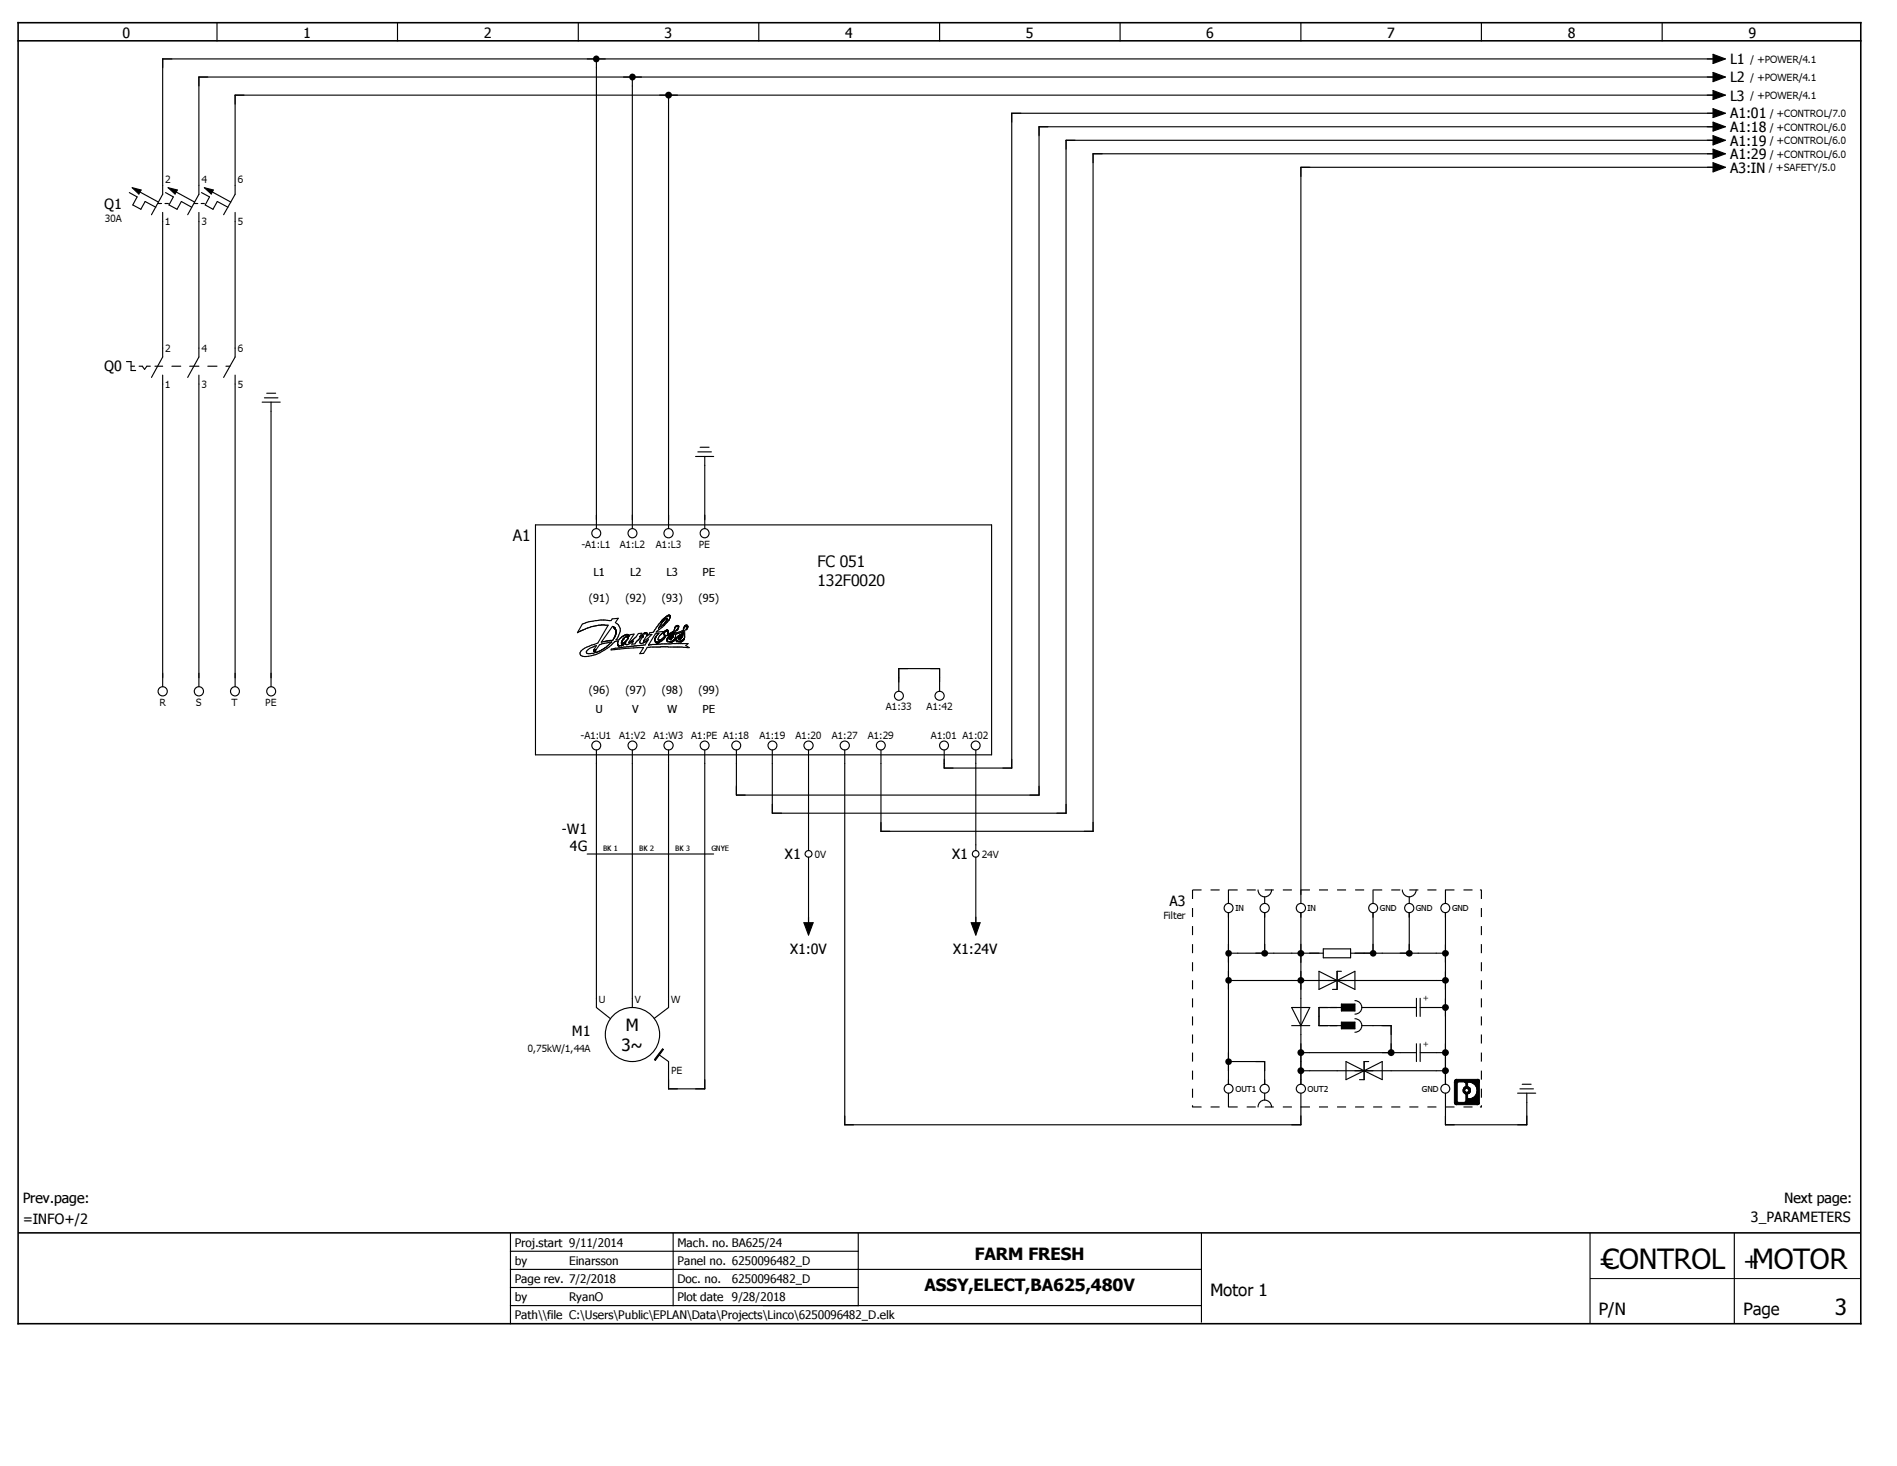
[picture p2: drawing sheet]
<svg xmlns="http://www.w3.org/2000/svg" width="279mm" height="216mm" viewBox="0 0 279 216" stroke-linecap="round" stroke-linejoin="round" font-family="sans-serif">
<path d="M197.7 0l-197.7 197.6M0 169.2l40.1 28.4M0 197.5v.1" fill="none" stroke="#fff" stroke-width=".15"/>
<path d="M2.7 3.3h271.4v191.6h-271.4zM2.7 6h271.4M2.8 181.6h271.1" fill="none" stroke="#000" stroke-width=".23"/>
<g fill="none" stroke="#000" stroke-width=".17">
<path d="M32 3.3v2.7M58.5 3.3v2.7M85.2 3.3v2.7M87.8 8.7v69.2M93.1 11.3v66.6M98.5 14v63.9M111.8 3.3v2.7M138.4 3.3v2.7M165 3.3v2.7M191.6 3.3v2.7M218.2 3.3v2.7M244.8 3.3v2.7"/>
<path d="M252.3 8l1.8 .7-1.8 .7zM252.3 10.7l1.8 .6-1.8 .7zM252.3 13.3l1.8 .7-1.8 .6zM252.3 16l1.8 .7-1.8 .6zM252.3 18l1.8 .7-1.8 .6zM252.3 20l1.8 .7-1.8 .6zM252.8 8.7h-228.8v19.9l-1.7 3M252.8 11.3h-223.5v17.3l-1.7 3M252.8 14h-218.2v14.6l-1.7 3M252.8 16.7h-103.8v96.4h-9.9v-2.7M252.8 18.7h-99.8v98.4h-44.5v-6.7M19 28.4l1.2 .6-.6 1.2 1.1 .6 .7-1.1 1.5 .8"/>
<path d="M19.5 27.6l1.3 .4-.4 .6zM20.6 28.3l2.7 1.5M23.3 30h.5M24 31.3v21.3l-1.7 3M24.3 30h.5M24.4 28.4l1.1 .6-.6 1.2 1.2 .6 .6-1.1 1.5 .8M24.8 27.6l1.3 .4-.3 .6zM26 28.3l2.7 1.5M28.6 30h.5M29.3 31.3v21.3l-1.7 3M29.6 30h.5M29.7 28.4l1.2 .6-.7 1.2 1.2 .6 .6-1.1 1.6 .8"/>
<path d="M30.1 27.6l1.3 .4-.3 .6zM31.3 28.3l2.7 1.5M34.6 31.3v21.3l-1.7 3M252.3 22l1.8 .6-1.8 .7zM252.3 24l1.8 .6-1.8 .7zM252.8 24.6h-61.2v108.5M252.8 20.7h-95.8v99.1h-43.3v-9.4M252.8 22.6h-91.8v99.8h-31.2v-12M18.6 53.3h.7v1.3h.7M19.3 53.9h.5M20.5 53.9h.5l.3 .5 .3-.5h.5M22.8 53.9h1.2"/>
<path d="M24 55.2v45.9M25.3 53.9h1.3M27.9 53.9h1.4M29.3 55.2v45.9M30.6 53.9h1.4M33.3 53.9h.6M34.6 55.2v45.9M38.6 59.2h2.7M38.9 58.6h2M39.3 57.9h1.3M39.9 59.2v41.9M78.9 77.3h67.1v33.9h-67.1z"/>
<path d="M102.4 67.2h2.7M102.8 66.5h2M103.1 65.9h1.3M103.8 67.2v10.7M87.5 95.8h.1M87.6 95.8h.1M87.6 95.8h-.1M87.7 95.8h.1M88.6 95.7h.1M90.1 94.5h.1M90.1 94.5l-.7 .7-1.2 .7a2.92 2.92 0 0 1-1.8 .3v-.2l.4-.5 1-.4-.3 .7M90.1 94.5l-1.1 .2a1.48 1.48 0 0 0-1.2 1l-.1 .1"/>
<path d="M90.4 92.3h.1M90.4 92.3l-.2-.1-1.6 2.4 1.6-.3 .4-.6M90.4 92.3v.1M90.4 92.4h.1M90.5 92.4h.1M90.5 92.4l.1 .1M90.6 92.5h.1M90.6 93.7h.1M90.6 92.5l.1 .3M90.6 92.6h.1M90.6 93.5h.1M90.7 92.7h.1"/>
<path d="M90.7 93.4h.1M90.7 93.4l-.1 .3M90.7 92.8h.1M90.7 92.9h.1M90.7 93h.1M90.7 93.1h.1M90.7 93.2h.1M90.7 93.3h.1M90.7 92.8v.6M91 94.9h.1M91 94.8h.1M91 94.9l.1 .1"/>
<path d="M91 95h.1M91.1 95h.1M91.1 95v.1M91.1 95.1h.1M91.2 95.1h.1M91.5 95.1h.1M91.5 94.7h.1M91.6 94.5h.1M91.6 94.6h.1M91.6 94.7h.1M91.6 94.7v.1M91.6 94.4h.1"/>
<path d="M91.6 94.8h.1M91.7 94.3h.1M91.7 94.8h.1M91.7 94.3l-.2 .4M91.7 94.2h.1M91.7 94.7h.1M91.8 94.1h.1M91.8 95h.1M91.8 94.7h.1M91.8 94.1l-.1 .2M91.8 94.7l-.1 .1M91.9 93.6h.1"/>
<path d="M91.9 94h.1M91.9 94.7h.1M91.9 93.6l-.8 .6h-.4l.4-.7a1.24 1.24 0 0 0-.5-1.8l.5-.6h-.9l-.2 .3a9.1 9.1 0 0 0-4.2 .5l-.8 1.3 2.1-.9 1.5-.3 1 .1-1.5 2.6a5.2 5.2 0 0 0-2.6 1.3 .49 .49 0 0 0 0 .5 .49 .49 0 0 0 .6 .2 6.1 6.1 0 0 0 4.5-2.2l.5-.1-.1 .5M91.9 94.7h-.1M91.9 93.9h.1M92 94.6h.1M92 94.6l-.1 .1M92.1 94.5h.1M92.1 94.7h.1M92.1 94.7l-.4 .3-.6 .1M92.2 94.4h.1M92.2 93.5h.1"/>
<path d="M92.2 94.4l-.2 .2M92.3 93.7h.1M92.3 93.7l-.5 .4M92.3 93.7h.2M92.4 93.4h.1M92.4 93.7h.1M92.4 93.4l-.5 .2M92.4 93.4l.1 .1M92.5 93.5h.1M92.5 93.7h.1M92.5 94.1h.1M92.5 94h.1"/>
<path d="M92.5 93.7v.1M92.5 94.1l-.3 .3M92.5 93.9h.1M92.5 93.8h.1M92.5 93.8v.3M92.6 93.5h.1M92.6 93.5v.1M92.6 93.6h.1M92.6 94.6h.1M92.7 93.6h.1M92.7 93.6l.1-.1 .6-.1-.8 1.2M94.7 93.6h.1"/>
<path d="M94.7 93.6l-.9 .8-.3 .4-.5 .1 .3-.5-.9 .6-.2-.1-.1-.2M94.7 93.6v.1M94.7 93.7h.1M94.7 93.7l-.5 .8a.34 .34 0 0 0 .3 .3 .34 .34 0 0 0 .4-.2l.6-.4-.5 .8-4.4 .5-.6 .1v.1l4.8-.3-.6 .9 .6-.1 .5-.9 3-.1 3.2 .2-.5-.3 .3-.3-5.8 .2M94.8 94.4h.1M94.9 93.3h.1M95 93.2h.1M95 94.6h.1M95 93.2l-.8 .6 .3-.5h-.5l-.4 .6-.5 .4-.4 .3h-.1M95 93.2h.3v.3M95.3 93.4h.1M95.3 93.5h.1"/>
<path d="M95.5 95h.1M96.4 94.2h.1M96.4 94.1h.1M96.4 94.2l.1 .2M96.4 94.1v.1M96.5 94h.1M96.5 93.9h.1M96.5 94.4h.1M96.5 93.9l.6-.6h-.6l-1 1.7M96.5 93.9l-.1 .2M96.5 94.4l.1 .1M96.6 94.5h.1"/>
<path d="M96.6 93.8h.1M96.7 94.6h.1M96.8 94.6h.1M96.9 94.6h.1M97 92.5h.1M97 94.6h.1M97.1 94.3h.1M97.1 94.6h.1M97.2 94.3h.1M97.3 94.2h.1M97.4 94.2h.1M97.4 91.5h.1"/>
<path d="M97.5 94.1h.1M97.5 91.3h.1M97.5 91.3l-1.3 1.8-.5 .1-.2 .3 .5-.1-1.2 1 .5-.9M97.7 91.1h.1M97.7 92h.1M97.7 91.4h.1M97.8 91.9h.1M97.8 93.4h.1M97.8 93.3h.1M97.8 93.2h.1M97.8 93.4l.1 .1M97.9 93.5h.1"/>
<path d="M97.9 93.5v.1M97.9 93.6h.1M97.9 91.7h.1M97.9 91.7l-.9 .8M97.9 93.6l-.1 .3-.5 .3M97.9 93.9h.1M98 93h.1M98 92.9h.1M98 91.7h.1M98 93l-.2 .1v.3M98 91.7h-.1M98 91.1v.1"/>
<path d="M98 92.9v.1M98 91.1h.1M98 91.6h.1M98.1 92.8h.1M98.1 91.5h.1M98.1 91.5l-.1 .2M98.1 92.8l-.1 .1M98.1 91.1h.1M98.2 92.8h.1M98.2 91.1h.1M98.2 92.8h-.1M98.2 91.3h.1"/>
<path d="M98.2 91.2h.1M98.2 91.3l-.1 .2M98.2 91.2l.1-.1h-.2l-.3 .2-.8 1.2M98.2 91.2v.1M98.3 92.8h.1M98.3 94.3h.1M98.3 94.2h.1M98.3 94.1h.1M98.3 91.2h.1M98.3 91.1h.1M98.3 94.3v.1M98.3 90.7h.1"/>
<path d="M98.3 94.4h.1M98.3 94h.1M98.3 90.7l-.8 .6M98.3 94.4l.1 .1 .5-.1M98.3 93.9h.1M98.3 93.9v.4M98.4 92.8h.1M98.4 92.9h.1M98.4 93.2h.1M98.4 90.6h.1M98.4 93.9h.1M98.4 92.9v.2l-.1 .3 .6-.3"/>
<path d="M98.4 92.8v.1M98.4 93h.1M98.4 93.1h.1M98.5 90.6h.1M98.5 93.8h.1M98.5 93.5h.1M98.6 94h.1M98.6 93.3h.1M98.6 90.6h.1M98.6 91.2h.1M98.6 94.5h.1M98.6 93.5h.1"/>
<path d="M98.6 91.2l-.1 .1a4.6 4.6 0 0 1-1.7 1.6l-.2 .2 1.2-.1-.4 .4a.77 .77 0 0 0-.4 .9l.3-.1M98.6 93.7h.1M98.6 94v.1h.2M98.6 93.9h.1M98.6 93.9v.1M98.6 93.5l-.5 .1-.3 .5-.6 .5-.6-.1M98.6 90.6l-.3 .1M98.7 93.9h.1M98.7 90.6h.1M98.7 90.6v.1M98.7 93.8h.1M98.7 90.7h.1"/>
<path d="M98.7 90.8h.1M98.7 93.3h.1M98.7 94.5h.1M98.7 93.4h.1M98.7 90.7v.2l-.1 .3M98.7 93.8v.1M98.8 93.8h.1M98.8 94.1h.1M98.8 93.7h.1M98.8 93.2h.1M98.8 94.5h.1M98.8 93.7v.1"/>
<path d="M98.9 93.7h.1M98.9 93.2h.1M98.9 94h.1M98.9 94.5h.1M98.9 93.3h.1M98.9 93.6h.1M98.9 93.1h.1M98.9 94.4h.1M98.9 93.5h.1M98.9 93.6l-.1 .1M98.9 93.5l-.6 .4M99 93.4h.1"/>
<path d="M99 94.4h.1M99 93.4l-.1 .1M99 93.6h.1M99 93.1h.1M99 93.9h.1M99 93.9l-.2 .2M99.1 93.4h.1M99.1 93.6h.1M99.1 93.8h.1M99.1 93.7h.1M99.1 94.4h.1M99.1 93.8l-.1 .1"/>
<path d="M99.1 93.6h-.2M99.1 94.4h-.1M99.1 93.7v.1M99.2 93.6h.1M99.2 93.3h.1M99.2 94.3h.1M99.2 93.6l-.1 .1M99.2 94.3l-.1 .1M99.2 93.3l-.1 .1M99.3 93.3h.1M99.3 93.2h.1M99.3 93.1h.1"/>
<path d="M99.3 93h.1M99.3 94.2h.1M99.3 93l-.7 .5M99.3 93v.3M99.3 93.3h-.1M99.3 94.2l-.1 .1M99.4 92.5h.1M99.4 94.1h.1M99.4 94.1l-.1 .1M99.4 94h.1M99.4 92.4v.1M99.4 94v.1"/>
<path d="M99.4 92.4h.1M99.4 93.9h.1M99.4 92.4l-.1 .5-.4 .2M99.6 92.2h.1M99.6 94.3h.1M99.6 94.2h.1M99.6 94.1h.1M99.6 94h.1M99.6 94.3l.1 .1M99.6 92.2l-.2 .2M99.7 94.4h.1M99.7 93.9h.1"/>
<path d="M99.7 92.2h.1M99.7 94.4h.5M99.7 92.1h.1M99.7 92.7h.1M99.8 92.1h.1M99.8 92.6h.1M99.8 92.6l-.1 .1M99.9 92.1h.1M99.9 92.5h.1M99.9 92.1l-.2 .1M99.9 92.1v.1M99.9 92.5l-.1 .1"/>
<path d="M99.9 92.2h.1M99.9 94.1h.1M99.9 93.7h.1M99.9 93.7l-.3 .3v.3M99.9 93.9v.1M99.9 93.9h.1M99.9 94.4h.1M99.9 93.6h.1M99.9 93.9v.1v.1h.3M99.9 92.2v.3M100 93.8h.1M100 93.9h.1"/>
<path d="M100 93.6h.1M100 93.8v.1M100.1 93.8h.1M100.1 94.1h.1M100.1 93.6h.1M100.1 93.7h.1M100.1 93.5h.1M100.1 94.4h.1M100.1 93.7v.1M100.1 93.5l-.2 .2M100.2 93.7h.1M100.2 94.1h.1"/>
<path d="M100.2 94.4h.1M100.2 94h.1M100.2 93.6h.1M100.2 93.6l-.1 .1M100.2 94v.1M100.3 93.9h.1M100.3 93.9l-.1 .1M100.3 93.4h.1M100.3 94.4h.1M100.3 93.4l-.2 .1M100.4 93.9h.1M100.4 93.4h.1"/>
<path d="M100.4 94.4h.1M100.4 94.4h-.2M100.4 93.4h-.1M100.4 93.8h.1M100.4 93.8l-.1 .1M100.5 93.7h.1M100.5 93.3h.1M100.5 93.7l-.1 .1M100.5 93.3l-.1 .1M100.5 93.5h.1M100.5 93.6h.1M100.5 94.3h.1"/>
<path d="M100.5 93.5l-.3 .1M100.5 93.6v.1M100.5 93.5v.1M100.6 93.3h.1M100.6 94.2h.1M100.6 94.2l-.2 .2M100.6 93.3h-.1M100.6 93.2h.1M100.6 93.1h.1M100.6 93.3v-.3l-1.1 .4-.1 .6M100.7 92.7h.1M100.7 92.6h.1"/>
<path d="M100.7 92.5h.1M100.7 94.2h.1M100.7 94.2h-.1M100.7 92.4h.1M100.7 94.1h.1M100.7 92.5l-.1 .3-1.1 .5v-.4l.2-.2M100.7 94.1v.1M100.7 92.4v.1M100.8 92.4h.1M100.8 94h.1M100.8 94.1h.1M100.8 94l-.1 .1"/>
<path d="M100.8 92.4h-.1M100.8 93.9v.1M100.8 92.2h.1M100.8 92.2v.2M100.9 92.2h.1M100.9 92.2h-.1M101 92.1h.1M101 92.1h.2M101 92.1l-.1 .1M101.1 92.1h.1M101.1 92.6h.1M101.1 92.6l-.3 .3v1v.1"/>
<path d="M101.2 92.5h.1M101.2 92.5l-.1 .1M101.2 92.1h.1M101.2 92.4h.1M101.2 92.4v.1M101.2 92.1l.1 .1M101.3 92.2h.1M101.3 92.3h.1M101.3 92.4h.1M101.3 92.2v.1M101.3 92.4h-.1M101.3 92.3v.1"/>
<path d="M87.8 110.4v38l2.1 1.6M93.1 110.4v38M98.5 110.4v38l-2.1 1.6M103.8 110.4v50h-5.3v-4.1l-1.5-1M119.1 110.4v14.9M124.4 110.4v55.3h67.2v-4.7M132.4 101.8v-3.3h6v3.3M143.7 110.4v14.9M86.5 125.8h18.6M118.4 135.9h1.4l-.7 1.8zM119.1 126.2v10.2M143 135.9h1.4l-.7 1.8z"/>
<path d="M143.7 126.2v10.2M180.9 131.1v2M180.9 134.4v25.3M185.3 131.1a1 1 0 0 0 1 1 1 1 0 0 0 1-1M186.3 132.1v1M186.3 134.4v6M191.6 134.4v25.3M194.9 139.7h4v1.4h-4zM202.2 131.1v2M202.2 134.4v6M206.5 131.1a1.02 1.02 0 0 0 1.1 1 1.02 1.02 0 0 0 1-1M207.6 132.1v1"/>
<path d="M207.6 134.4v6M212.9 131.1v2M212.9 134.4v25.3M97.6 154.5l.1 .1-1.2 1.6-.1-.2zM180.9 156.3h5.4v3.4M180.9 140.4h14M180.9 144.4h32M190.2 148.4h2.7l-1.3 2.6zM190.2 151h2.7M191.6 157.7h21.3M191.6 155h17M194.3 143l2.6 1.4-2.6 1.3z"/>
<path d="M196.9 144.4l2.7-1.4v2.7zM197.6 148.4h-3.3v2.6h3.3M197.6 143h-.7v2.7h-.6M197.6 147.9h2v1h-2zM197.6 150.5h2v1h-2zM198.2 156.3l2.7 1.4-2.7 1.3zM198.9 140.4h14M199.6 147.4a1 1 0 0 1 1 1 1 1 0 0 1-1 1M199.6 150a1 1 0 0 1 1 1 1 1 0 0 1-1 1M200.6 148.4h8M200.6 151h4.3v4M200.9 157.7l2.7-1.4v2.7z"/>
<path d="M201.6 156.3h-.7v2.7h-.7M208.6 147v2.7M208.6 153.7v2.6M209.2 155h3.7M209.2 148.4h3.7M209.2 147v2.7M209.2 153.7v2.6M224.2 159.7h1.3M180.9 161v2M185.3 163a1 1 0 0 1 1-1 1 1 0 0 1 1 1M186.3 161v1M212.9 161v4.7h12v-4.7"/>
<path d="M223.5 161h2.7M223.9 160.4h1.9M75.2 192.3h101.8M75.2 186.9h101.8M75.2 184.3h51.2M75.2 189.6h51.2M75.2 181.7v13.2M99.1 181.7v10.6M126.4 181.7v10.6M177 181.7v13M234.2 181.7v13.1M255.4 181.7v13.1"/>
<circle cx="87.8" cy="78.5" r=".66"/>
<circle cx="93.1" cy="78.5" r=".67"/>
<circle cx="98.5" cy="78.5" r=".68"/>
<circle cx="103.8" cy="78.5" r=".66"/>
<circle cx="24" cy="101.8" r=".68"/>
<circle cx="29.3" cy="101.8" r=".68"/>
<circle cx="34.6" cy="101.8" r=".66"/>
<circle cx="39.9" cy="101.8" r=".67"/>
<circle cx="87.8" cy="109.8" r=".65"/>
<circle cx="93.2" cy="109.8" r=".66"/>
<circle cx="98.5" cy="109.8" r=".67"/>
<circle cx="103.8" cy="109.8" r=".65"/>
<circle cx="108.4" cy="109.8" r=".65"/>
<circle cx="113.8" cy="109.8" r=".66"/>
<circle cx="119.1" cy="109.8" r=".67"/>
<circle cx="124.4" cy="109.8" r=".67"/>
<circle cx="129.7" cy="109.8" r=".65"/>
<circle cx="132.4" cy="102.5" r=".66"/>
<circle cx="138.4" cy="102.5" r=".67"/>
<circle cx="139" cy="109.8" r=".65"/>
<circle cx="143.7" cy="109.8" r=".65"/>
<circle cx="119.1" cy="125.8" r=".49"/>
<circle cx="143.7" cy="125.8" r=".49"/>
<circle cx="180.9" cy="133.7" r=".67"/>
<circle cx="186.3" cy="133.7" r=".67"/>
<circle cx="191.6" cy="133.7" r=".68"/>
<circle cx="202.2" cy="133.7" r=".67"/>
<circle cx="207.6" cy="133.7" r=".68"/>
<circle cx="212.9" cy="133.7" r=".66"/>
<circle cx="93.2" cy="152.4" r="4"/>
<circle cx="181" cy="160.3" r=".66"/>
<circle cx="186.3" cy="160.3" r=".66"/>
<circle cx="191.6" cy="160.3" r=".67"/>
<circle cx="212.9" cy="160.3" r=".65"/>
</g>
<g fill="none" stroke="#000" stroke-width=".15">
<path d="M214.2 159.3v3M214.4 159h.1M214.5 159l-.3 .3M214.5 159l-.3 .4v-.2l.3-.2h3.3v.1M214.8 159.3l-.2 .2v2.8l.2 .1-.6-.1M215.7 159.3l.2 .3v.4a.57 .57 0 0 0-.4 .6 .57 .57 0 0 0 .4 .5M216.3 159.3l-.1 .1v.6l.3 .2 .1 .6-.4 .3M216.4 159.3a1.23 1.23 0 0 1 1.2 1.3M217.6 159.3v3.4M217.6 159l.3 .3h-3.7M217.8 159.1h.1M217.8 159.1l.1 3.4-.3 .2"/>
<path d="M217.9 159.2h.1M214.2 162.3l.3 .4M214.2 162.3h3.4M214.5 162.7h3.2l.1-.1 .1-.2-.3 .3M214.5 162.7l-.2-.1-.1-.3 .3 .4M215.9 160.9h.3M216.3 160.1h.1M216.3 160.7h.1M217.6 160.7v1.7l-1.9-.1 .2-.2v-1.3l-.2-.1v-.2l.2-.2 .4 .2-.1 .4M217.6 160.7a1.09 1.09 0 0 1-1.4 1v-.8M234.2 188.3h39.8"/>
</g>
<g fill="#000">
<path d="M87.6 8.2a.48 .48 0 0 1 .7 .5h-.5h.5a.5 .5 0 0 1-.7 .4 .5 .5 0 0 1 0-.9z" fill-rule="evenodd"/>
<path d="M92.9 10.9a.49 .49 0 0 1 .7 .4h-.5h.5a.5 .5 0 0 1-.7 .5 .5 .5 0 0 1 0-.9z" fill-rule="evenodd"/>
<path d="M98 13.7a.51 .51 0 0 1 .6-.2 .51 .51 0 0 1 .4 .5h-.5h.5a.51 .51 0 0 1-.7 .5 .51 .51 0 0 1-.3-.8z" fill-rule="evenodd"/>
<path d="M180.5 156.1a.49 .49 0 0 1 .6-.2 .49 .49 0 0 1 .3 .4h-.5h.5a.49 .49 0 0 1-.6 .5 .49 .49 0 0 1-.3-.7z" fill-rule="evenodd"/>
<path d="M180.5 140.1a.49 .49 0 0 1 .6-.2 .49 .49 0 0 1 .3 .5h-.5h.5a.49 .49 0 0 1-.6 .5 .49 .49 0 0 1-.3-.8z" fill-rule="evenodd"/>
<path d="M180.7 144a.49 .49 0 0 1 .7 .4h-.5h.5a.49 .49 0 0 1-.7 .4 .49 .49 0 0 1 0-.8z" fill-rule="evenodd"/>
<path d="M185.8 140.1a.51 .51 0 0 1 .6-.2 .51 .51 0 0 1 .4 .5h-.5h.5a.5 .5 0 0 1-.6 .5 .5 .5 0 0 1-.4-.8z" fill-rule="evenodd"/>
<path d="M191.2 140.1a.52 .52 0 0 1 .5-.2 .52 .52 0 0 1 .4 .5h-.5h.5a.5 .5 0 0 1-.6 .5 .5 .5 0 0 1-.3-.8z" fill-rule="evenodd"/>
<path d="M191.2 157.4a.51 .51 0 0 1 .5-.2 .51 .51 0 0 1 .4 .5h-.5h.5a.51 .51 0 0 1-.6 .5 .51 .51 0 0 1-.3-.8z" fill-rule="evenodd"/>
<path d="M191.2 144.1a.51 .51 0 0 1 .5-.2 .51 .51 0 0 1 .4 .5h-.5h.5a.5 .5 0 0 1-.6 .4 .5 .5 0 0 1-.3-.7z" fill-rule="evenodd"/>
<path d="M191.2 154.8a.51 .51 0 0 1 .5-.3 .51 .51 0 0 1 .4 .5h-.5h.5a.51 .51 0 0 1-.6 .5 .51 .51 0 0 1-.3-.7z" fill-rule="evenodd"/>
<path d="M197.6 147.9h2v1h-2z" fill-rule="evenodd"/>
<path d="M197.6 150.5h2v1h-2z" fill-rule="evenodd"/>
<path d="M201.8 140.1a.49 .49 0 0 1 .6-.2 .49 .49 0 0 1 .3 .5h-.5h.5a.49 .49 0 0 1-.6 .5 .49 .49 0 0 1-.3-.8z" fill-rule="evenodd"/>
<path d="M204.5 154.8a.51 .51 0 0 1 .5-.3 .51 .51 0 0 1 .4 .5h-.5h.5a.51 .51 0 0 1-.6 .5 .51 .51 0 0 1-.3-.7z" fill-rule="evenodd"/>
<path d="M207.1 140.1a.51 .51 0 0 1 .6-.2 .51 .51 0 0 1 .4 .5h-.5h.5a.5 .5 0 0 1-.7 .5 .5 .5 0 0 1-.3-.8z" fill-rule="evenodd"/>
<path d="M212.5 140.1a.52 .52 0 0 1 .5-.2 .52 .52 0 0 1 .4 .5h-.5h.5a.5 .5 0 0 1-.6 .5 .5 .5 0 0 1-.3-.8z" fill-rule="evenodd"/>
<path d="M212.5 157.4a.51 .51 0 0 1 .5-.2 .51 .51 0 0 1 .4 .5h-.5h.5a.51 .51 0 0 1-.6 .5 .51 .51 0 0 1-.3-.8z" fill-rule="evenodd"/>
<path d="M212.5 144.1a.51 .51 0 0 1 .5-.2 .51 .51 0 0 1 .4 .5h-.5h.5a.5 .5 0 0 1-.6 .4 .5 .5 0 0 1-.3-.7z" fill-rule="evenodd"/>
<path d="M212.5 148.1a.51 .51 0 0 1 .5-.2 .51 .51 0 0 1 .4 .5h-.5h.5a.51 .51 0 0 1-.6 .5 .51 .51 0 0 1-.3-.8z" fill-rule="evenodd"/>
<path d="M212.5 154.8a.51 .51 0 0 1 .5-.3 .51 .51 0 0 1 .4 .5h-.5h.5a.51 .51 0 0 1-.6 .5 .51 .51 0 0 1-.3-.7z" fill-rule="evenodd"/>
</g>
<path d="M175.6 131.1h42.6M175.6 131.1v31.9M218.2 131.1v31.9M175.6 163h42.6" fill="none" stroke="#000" stroke-width=".17" stroke-dasharray="1.3 1.3" stroke-linecap="butt"/>
<g fill="#000">
<path d="M252.3 8l1.8 .7-1.8 .7zM252.3 10.7l1.8 .6-1.8 .7zM252.3 13.3l1.8 .7-1.8 .6zM252.3 20l1.8 .7-1.8 .6zM252.3 16l1.8 .7-1.8 .6zM252.3 18l1.8 .7-1.8 .6zM19.5 27.6l1.3 .4-.4 .6zM24.8 27.6l1.3 .4-.3 .6zM30.1 27.6l1.3 .4-.3 .6zM252.3 24l1.8 .6-1.8 .7zM252.3 22l1.8 .6-1.8 .7zM118.4 135.9h1.4l-.7 1.8z"/>
<path d="M143 135.9h1.4l-.7 1.8zM218 131l.3 .1h-.3zM97.6 154.5l.1 .1-1.2 1.6-.1-.2zM214.2 159.3h.6l-.2 .2v2.8l.2 .1-.6-.1zM214.3 159.1l.2-.1-.3 .4zM215.7 159.3h.6l-.1 .1v.6l.3 .2 .1 .6-.4 .3v-.3a.3 .3 0 0 0 0-.4 .3 .3 0 0 0-.5 .1v.2l.2 .1v.3h-.1a.59 .59 0 0 1-.1-1l.2-.1v-.4zM217.6 159h.2l.1 .3zM175.6 162.8h.1l-.1 .3zM214.2 162.3l.3 .4-.2-.1zM215.9 160.9h.3v.8a1.12 1.12 0 0 0 1.2-.5l.2-.5v1.7l-1.9-.1 .2-.2zM216.4 159.3h1.2v1.3l-.3-.8zM217.6 162.7l.3-.3-.1 .2z"/>
<path d="M218 162.9l.3 .1-.3 .1zM218.1 162.8h.2l-.1 .3z"/>
</g>
<path d="M217.7 159.3v3.4M214.2 162.5h3.4" fill="none" stroke="#000" stroke-width=".34"/>
<path d="M214.2 159.2h3.7" fill="none" stroke="#000" stroke-width=".38"/>
<g font-size="4.1">
<text x="236" y="186.9">CONTROL</text>
<text x="258.1" y="186.9">MOTOR</text>
</g>
<g font-size="3.3">
<text x="235.5" y="186.9">=</text>
<text x="256.8" y="186.9">+</text>
<text x="270.3" y="193.6">3</text>
</g>
<g font-size="2.5">
<text x="91.5" y="154.8">3~</text>
<text x="92.2" y="151.8">M</text>
<text x="143.6" y="185.6">FARM FRESH</text>
<text x="136.2" y="190.1">ASSY,ELECT,BA625,480V</text>
<text x="178.3" y="190.9">Motor 1</text>
<text x="235.5" y="193.6">P/N</text>
<text x="256.8" y="193.6">Page</text>
</g>
<g font-size="2.3">
<text x="75.5" y="79.6">A1</text>
<text x="120.4" y="83.4">FC 051</text>
<text x="120.4" y="86.2">132F0020</text>
</g>
<g font-size="2.1">
<text x="18" y="5.5">0</text>
<text x="44.7" y="5.5">1</text>
<text x="71.2" y="5.5">2</text>
<text x="97.9" y="5.5">3</text>
<text x="124.5" y="5.5">4</text>
<text x="151.1" y="5.5">5</text>
<text x="177.7" y="5.5">6</text>
<text x="204.3" y="5.5">7</text>
<text x="230.9" y="5.5">8</text>
<text x="257.5" y="5.5">9</text>
<text x="254.8" y="9.5">L1</text>
<text x="254.8" y="12.1">L2</text>
<text x="254.8" y="14.8">L3</text>
<text x="254.8" y="17.4">A1:01</text>
<text x="254.8" y="21.5">A1:19</text>
<text x="254.8" y="19.5">A1:18</text>
<text x="254.8" y="23.5">A1:29</text>
<text x="254.8" y="25.4">A3:IN</text>
<text x="15.3" y="30.8">Q1</text>
<text x="15.3" y="54.7">Q0</text>
<text x="82.8" y="122.8">-W1</text>
<text x="83.9" y="125.3">4G</text>
<text x="115.6" y="126.5">X1</text>
<text x="140.3" y="126.5">X1</text>
<text x="172.3" y="133.5">A3</text>
<text x="116.4" y="140.5">X1:0V</text>
<text x="140.4" y="140.5">X1:24V</text>
<text x="84.2" y="152.6">M1</text>
<text x="3.3" y="177.2">Prev.page:</text>
<text x="262.8" y="177.2">Next page:</text>
<text x="3.3" y="180.3">=INFO+/2</text>
<text x="257.9" y="180">3_PARAMETERS</text>
</g>
<g font-size="1.7">
<text x="75.8" y="183.6">Proj.start 9/11/2014</text>
<text x="99.8" y="183.6">Mach. no. BA625/24</text>
<text x="75.8" y="188.9">Page rev. 7/2/2018</text>
<text x="75.8" y="186.3">by</text>
<text x="75.8" y="191.6">by</text>
<text x="83.8" y="186.3">Einarsson</text>
<text x="83.8" y="191.6">RyanO</text>
<text x="99.8" y="186.4">Panel no. 6250096482_D</text>
<text x="99.8" y="189">Doc. no.</text>
<text x="99.8" y="191.6">Plot date</text>
<text x="107.8" y="189">6250096482_D</text>
<text x="107.8" y="191.6">9/28/2018</text>
<text x="75.8" y="194.3">Path\\file C:\Users\Public\EPLAN\Data\Projects\Linco\6250096482_D.elk</text>
</g>
<g font-size="1.6">
<text x="86.7" y="88.7">(91)</text>
<text x="87.4" y="84.8">L1</text>
<text x="92.1" y="88.7">(92)</text>
<text x="92.8" y="84.8">L2</text>
<text x="97.5" y="88.7">(93)</text>
<text x="98.2" y="84.8">L3</text>
<text x="102.9" y="88.7">(95)</text>
<text x="103.5" y="84.8">PE</text>
<text x="86.7" y="102.2">(96)</text>
<text x="87.7" y="104.9">U</text>
<text x="92.1" y="102.2">(97)</text>
<text x="93.1" y="104.9">V</text>
<text x="97.5" y="102.2">(98)</text>
<text x="98.3" y="104.9">W</text>
<text x="102.9" y="102.2">(99)</text>
<text x="103.5" y="104.9">PE</text>
</g>
<g font-size="1.5">
<text x="257.8" y="9.2">/ +POWER/4.1</text>
<text x="257.8" y="11.9">/ +POWER/4.1</text>
<text x="257.8" y="14.6">/ +POWER/4.1</text>
<text x="260.6" y="17.2">/ +CONTROL/7.0</text>
<text x="260.6" y="21.2">/ +CONTROL/6.0</text>
<text x="260.6" y="19.2">/ +CONTROL/6.0</text>
<text x="260.6" y="23.2">/ +CONTROL/6.0</text>
<text x="24.3" y="27">2</text>
<text x="29.7" y="27">4</text>
<text x="35" y="27">6</text>
<text x="260.5" y="25.2">/ +SAFETY/5.0</text>
<text x="15.5" y="32.7">30A</text>
<text x="24.3" y="33.1">1</text>
<text x="29.7" y="33.1">3</text>
<text x="35" y="33.1">5</text>
<text x="24.3" y="51.9">2</text>
<text x="29.7" y="51.9">4</text>
<text x="35" y="51.9">6</text>
<text x="24.3" y="57.1">1</text>
<text x="29.7" y="57.1">3</text>
<text x="35" y="57.1">5</text>
<text x="85.6" y="80.6">-A1:L1</text>
<text x="91.3" y="80.6">A1:L2</text>
<text x="96.6" y="80.6">A1:L3</text>
<text x="102.9" y="80.6">PE</text>
<text x="23.5" y="103.9">R</text>
<text x="28.8" y="103.9">S</text>
<text x="34.2" y="103.9">T</text>
<text x="39.1" y="103.9">PE</text>
<text x="130.5" y="104.6">A1:33</text>
<text x="136.5" y="104.6">A1:42</text>
<text x="85.5" y="108.8">-A1:U1</text>
<text x="91.2" y="108.8">A1:V2</text>
<text x="96.3" y="108.8">A1:W3</text>
<text x="101.8" y="108.8">A1:PE A1:18</text>
<text x="111.8" y="108.8">A1:19</text>
<text x="117.2" y="108.8">A1:20</text>
<text x="122.5" y="108.8">A1:27</text>
<text x="127.8" y="108.8">A1:29</text>
<text x="137.1" y="108.8">A1:01 A1:02</text>
<text x="120" y="126.3">0V</text>
<text x="144.6" y="126.3">24V</text>
<text x="171.4" y="135.3">Filter</text>
<text x="88.2" y="147.7">U</text>
<text x="93.5" y="147.7">V</text>
<text x="98.8" y="147.7">W</text>
<text x="77.7" y="154.9">0,75kW/1,44A</text>
<text x="98.8" y="158.2">PE</text>
</g>
<g font-size="1.2">
<text x="181.9" y="134.2">IN</text>
<text x="192.6" y="134.2">IN</text>
<text x="203.2" y="134.2">GND</text>
<text x="208.5" y="134.2">GND</text>
<text x="213.9" y="134.2">GND</text>
<text x="210.4" y="147.5" transform="rotate(-90 210.4 147.5)">+</text>
<text x="210.4" y="154.1" transform="rotate(-90 210.4 154.1)">+</text>
<text x="181.9" y="160.8">OUT1</text>
<text x="192.6" y="160.8">OUT2</text>
<text x="209.4" y="160.8">GND</text>
</g>
<g font-size="1.1">
<text x="88.8" y="125.4">BK 1</text>
<text x="94.1" y="125.4">BK 2</text>
<text x="99.4" y="125.4">BK 3</text>
<text x="104.8" y="125.4">GNYE</text>
</g>
</svg>
